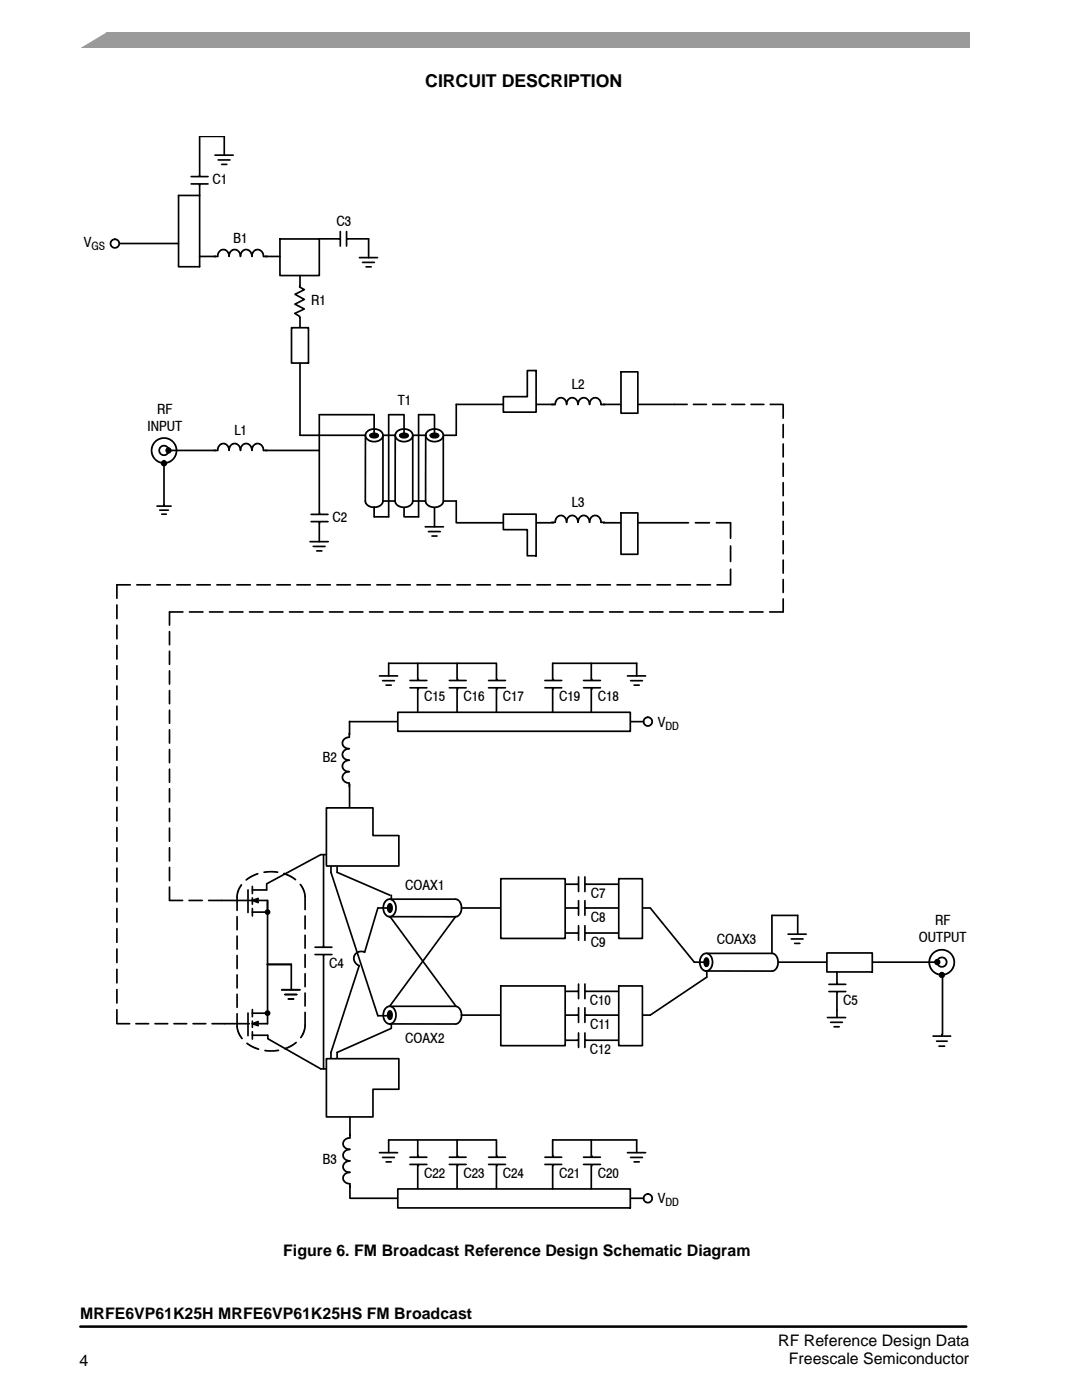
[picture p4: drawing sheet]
<svg xmlns="http://www.w3.org/2000/svg" width="216mm" height="279mm" viewBox="0 0 216 279" stroke-linecap="round" stroke-linejoin="round" font-family="sans-serif">
<path d="M15.7 6.4h177.8v3.2h-177.8z" fill="#9a9a9a"/>
<path d="M15.7 6.4h5.3l-5.3 3.2z" fill="#fff"/>
<path d="M15.7 6.4h5.3l-5.3 3.2z" fill="none" stroke="#fff" stroke-width=".34"/>
<path d="M16 264.8h176.8" fill="none" stroke="#000" stroke-width=".51"/>
<path d="M69.8 216.4v22.7" fill="none" stroke="#000" stroke-width=".34"/>
<circle cx="187.9" cy="192" r="2.5" fill="#fff"/>
<path d="M185.4 192l.2-.9 .7-.9 .9-.6 .9-.1 1.1 .4 .6 .5 .5 1 .1 .9-.3 1-.5 .6-1 .6h-.9l-1.1-.3-.6-.5-.4-.8-.2-.9M188.1 194.5v11.9" fill="none" stroke="#000" stroke-width=".34"/>
<circle cx="187.9" cy="192" r=".95" fill="#fff"/>
<g fill="none" stroke="#000" stroke-width=".34">
<path d="M186.2 206.8h3.5M186.9 207.8h2.1M187.4 208.8h1.1M187.9 206.4v.4"/>
<circle cx="187.9" cy="192" r=".95"/>
</g>
<g fill="#000">
<circle cx="187" cy="192" r=".53"/>
<circle cx="187.9" cy="194.6" r=".52"/>
</g>
<path d="M187 191.5l-.3 .1-.2 .3 .1 .4 .3 .2 .4-.1 .3-.3-.1-.4-.5-.2M187 192h.1M187.9 194.1h-.3l-.2 .4 .1 .4 .3 .2 .4-.1 .3-.3-.1-.4-.4-.2M187.9 194.6h.1" fill="none" stroke="#000" stroke-width=".2"/>
<circle cx="129.3" cy="144" r=".86" fill="#fff"/>
<g fill="none" stroke="#000" stroke-width=".34">
<path d="M69.7 144v23.6M129.3 143.2l-.7 .3-.2 .6 .4 .6 .6 .2 .6-.4 .1-.6-.3-.6-.5-.1M47.3 179.1v2.6M48.2 176.6l-.7 1.1-.2 1.3M49.5 177.6v4.5M50.4 179.7l1.1-.4-.2 .4 .2 .4zM50.4 176.9v1.4M50.4 179.2v1.2M51.3 179.7h2.1v22.4M51.4 174.4l-1.2 .5-1.1 .7M52.7 174.1l1-.1 1.7 .1M53.2 176.5v1.1h-2.8"/>
<path d="M56.7 174.3l1.2 .6 1.1 .7M59.9 176.5l.6 1 .3 1 .1 3M65.5 170.6h-1.5l-10.8 5.8M47.3 182.9v2.6M47.3 186.8v2.6M47.3 190.7v2.6M47.3 194.6v2.6M47.3 198.4v2.6M50.4 181.3v1.5M50.4 182h3M53.3 192.5h4.8v5M56.2 197.5h3.6"/>
<path d="M56.9 198.5h2.3M57.6 199.4h1M60.9 182.8v2.6M60.9 186.6v2.6M60.9 190.5v2.6M60.9 194.3v2.6M60.9 198.2v2.6M47.3 202.3l.1 3.1 .3 .9 .6 1M49.3 208.2l1.2 .8 1.1 .4M49.5 202.2v4.5M50.4 202.2h2.8M50.4 204.3l1.1-.4-.2 .4 .2 .4z"/>
<path d="M50.4 201.5v1.4M50.4 203.8v1.2M50.4 205.9v1.5M50.4 206.6h3M53.4 202.2v2.1h-2.1M53.4 206.6v.7l10.6 6M55.6 209.6l-1.1 .1h-1.6M59.1 208l-1 .7-1.3 .6M60.9 204.6l-.3 1.4-.6 1.1M60.9 202v2.6"/>
</g>
<circle cx="56.7" cy="174.3" r=".17" fill="#000"/>
<g fill="#000">
<path d="M50.4 179.7l1.1-.4-.2 .4 .2 .4z" fill-rule="evenodd"/>
<path d="M50.4 204.3l1.1-.4-.2 .4 .2 .4z" fill-rule="evenodd"/>
<circle cx="53.4" cy="182" r=".44"/>
<circle cx="53.4" cy="202.2" r=".45"/>
</g>
<g fill="none" stroke="#000" stroke-width=".25">
<circle cx="53.4" cy="182" r=".44"/>
<circle cx="53.4" cy="202.2" r=".45"/>
</g>
<path d="M69.2 146.8h.9v9.7h-.9z" fill="#fff"/>
<path d="M83.4 132.4v11.6M83.5 135.6v1.9M69.7 154l-.9 .3-.5 .7 .1 .6 .3 .3 1 .4v.7M69.7 151.7l-1 .4-.4 .7 .1 .5 .3 .4 .9 .3M69.7 149.4l-1 .4-.4 .7 .1 .5 .3 .4 .9 .3M69.7 146.4v.7l-1 .4-.4 .7 .1 .5 .3 .4 .9 .3M69.7 144h58.7" fill="none" stroke="#000" stroke-width=".34"/>
<path d="M81.8 135.8h3.4v1.5h-3.4z" fill="#fff"/>
<path d="M81.8 135.8h3.4M81.8 137.3h3.4M91.2 132.4v11.6M91.3 135.6v1.9" fill="none" stroke="#000" stroke-width=".34"/>
<path d="M89.6 135.8h3.4v1.5h-3.4z" fill="#fff"/>
<path d="M89.7 135.8h3.3M89.7 137.3h3.3M99.1 132.4v11.6M99.2 135.6v1.9" fill="none" stroke="#000" stroke-width=".34"/>
<path d="M97.5 135.8h3.4v1.5h-3.4z" fill="#fff"/>
<path d="M75.7 134.9h3.6M76.3 135.8h2.4M77 136.7h1.1M97.5 135.8h3.4M97.5 137.3h3.4M99 132.4h-21.4v2.5" fill="none" stroke="#000" stroke-width=".34"/>
<path d="M79.4 142.2h46.4v3.7h-46.4z" fill="#fff"/>
<path d="M110.3 132.4v9.8M110.4 135.6v1.9M79.4 142.2h46.4v3.7h-46.4z" fill="none" stroke="#000" stroke-width=".34"/>
<path d="M108.7 135.8h3.4v1.5h-3.4z" fill="#fff"/>
<path d="M108.7 135.8h3.4M108.7 137.3h3.4M110.3 132.4h16.7M118 132.4v9.8M118.1 135.6v1.9" fill="none" stroke="#000" stroke-width=".34"/>
<path d="M116.4 135.8h3.4v1.5h-3.4z" fill="#fff"/>
<path d="M116.4 135.8h3.4M116.4 137.3h3.4M125.2 134.9h3.6M125.8 135.8h2.4M126.5 136.7h1.1M127 132.4v2.5" fill="none" stroke="#000" stroke-width=".34"/>
<path d="M77.8 179.5h13.1v3.5l-13.1-.1z" fill-rule="evenodd" fill="#fff"/>
<path d="M90.9 179.5h-13.1v3.4l13.1 .1" fill="none" stroke="#000" stroke-width=".34"/>
<path d="M90.9 179.5l.5 .1 .3 .3 .4 1.1v.7l-.3 .6-.3 .5-.5 .2h-.1z" fill-rule="evenodd" fill="#fff"/>
<path d="M90.9 179.5l.5 .1 .3 .3 .4 1.1v.7l-.3 .7-.4 .4-.5 .2" fill="none" stroke="#000" stroke-width=".34"/>
<path d="M77 179.8l.5-.3h.6l.5 .4 .3 .6 .1 .5-.1 .9-.4 .7-.5 .3h-.5l-.4-.2-.5-.8-.1-1.2z" fill-rule="evenodd" fill="#fff"/>
<path d="M67.3 174.1l10.5 4.6M78.1 178.7v.8M77.6 180.5a.41 .41 0 0 1 .4 0 .41 .41 0 0 1 .2 .4l-.1 .9a.32 .32 0 0 1-.3 .2 .32 .32 0 0 1-.3-.3l-.1-.7zM77.7 182.9l-.4-.1-.5-.5-.3-.6v-.7l.2-.7 .3-.5 .4-.3h.5l.5 .2 .4 .5 .2 1.2-.4 1.1-.4 .3-.5 .1M64 213.3h1.5M78.1 205.2l-10.8 4.8" fill="none" stroke="#000" stroke-width=".34"/>
<path d="M77.6 180.5a.41 .41 0 0 1 .4 0 .41 .41 0 0 1 .2 .4l-.1 .9a.32 .32 0 0 1-.3 .2 .32 .32 0 0 1-.3-.3l-.1-.7z" fill-rule="evenodd" fill="#000"/>
<path d="M77.8 200.8h13.1v3.6l-13.1-.1z" fill-rule="evenodd" fill="#fff"/>
<path d="M90.9 200.8h-13.1v3.5l13.1 .1" fill="none" stroke="#000" stroke-width=".34"/>
<path d="M90.9 200.8l.5 .2 .3 .3 .4 1.1-.1 .8-.2 .5-.3 .5-.5 .2h-.1z" fill-rule="evenodd" fill="#fff"/>
<path d="M90.9 200.8l.5 .2 .3 .3 .4 1.1-.1 .8-.2 .5-.4 .5-.5 .2" fill="none" stroke="#000" stroke-width=".34"/>
<path d="M76.9 201.3l.5-.4h.6l.6 .4 .3 .4 .1 .7-.1 .8-.3 .7-.5 .4-.8-.1-.7-.8-.1-1z" fill-rule="evenodd" fill="#fff"/>
<path d="M66 174.1l9.4 28.6h2.4M110.2 176.5h14.8M77.8 181.2h-2.4l-2.6 8.8-.5-.1-.8 .1-.4 .2-.4 .5-.1 .6 .1 .5 .4 .6 .6 .3-5.7 17.3M77.8 182.9l13.1 17.8M90.9 182.9l-13.1 17.8M92 181.2h37.8M77.6 201.9a.41 .41 0 0 1 .4 0 .41 .41 0 0 1 .2 .4l-.1 .9a.32 .32 0 0 1-.3 .2 .32 .32 0 0 1-.3-.3l-.1-.7zM77.7 204.3l-.4-.1-.5-.5-.3-.6v-.7l.4-1.1 .5-.4 .5-.1 .5 .2 .3 .4 .3 .7v.7l-.4 1.1-.4 .3-.5 .1M78.1 204.4v.7M92 202.6h37.8" fill="none" stroke="#000" stroke-width=".34"/>
<path d="M77.6 201.9a.41 .41 0 0 1 .4 0 .41 .41 0 0 1 .2 .4l-.1 .9a.32 .32 0 0 1-.3 .2 .32 .32 0 0 1-.3-.3l-.1-.7z" fill-rule="evenodd" fill="#000"/>
<path d="M115.4 175h1.3v2.9h-1.3z" fill="#fff"/>
<path d="M115.4 175v2.9M116.7 175v2.9M110.2 186.2h14.8M115.2 181.2h1.7" fill="none" stroke="#000" stroke-width=".34"/>
<path d="M115.4 179.7h1.3v3h-1.3z" fill="#fff"/>
<path d="M115.4 179.7v2.9M116.7 179.7v2.9M115.2 186.2h1.7" fill="none" stroke="#000" stroke-width=".34"/>
<path d="M115.4 184.7h1.3v3h-1.3z" fill="#fff"/>
<path d="M115.4 184.7v3M116.7 184.7v3" fill="none" stroke="#000" stroke-width=".34"/>
<path d="M99.9 175.4h12.9v11.9h-12.9z" fill="#fff"/>
<path d="M99.9 175.4h12.9v11.9h-12.9zM110.2 197.8h14.8" fill="none" stroke="#000" stroke-width=".34"/>
<path d="M115.4 196.4h1.3v2.9h-1.3z" fill="#fff"/>
<path d="M115.4 196.4v2.9M116.7 196.4v2.9M110.2 207.6h14.8M115.2 202.6h1.7" fill="none" stroke="#000" stroke-width=".34"/>
<path d="M115.4 201.1h1.3v2.9h-1.3z" fill="#fff"/>
<path d="M115.2 207.6h1.7M115.4 201.1v2.9M116.7 201.1v2.9" fill="none" stroke="#000" stroke-width=".34"/>
<path d="M115.4 206.1h1.3v3h-1.3z" fill="#fff"/>
<path d="M115.4 206.1v2.9M116.7 206.1v2.9" fill="none" stroke="#000" stroke-width=".34"/>
<path d="M99.9 196.8h12.9v11.9h-12.9z" fill="#fff"/>
<path d="M99.9 196.8h12.9v11.9h-12.9z" fill="none" stroke="#000" stroke-width=".34"/>
<path d="M123.5 175.4h4.7v11.9h-4.7z" fill="#fff"/>
<path d="M123.5 175.4h4.7v11.9h-4.7z" fill="none" stroke="#000" stroke-width=".34"/>
<path d="M123.5 196.8h4.7v11.9h-4.7z" fill="#fff"/>
<path d="M123.5 196.8h4.7v11.9h-4.7z" fill="none" stroke="#000" stroke-width=".34"/>
<path d="M140.9 190.3h13.1v3.5h-13.1z" fill-rule="evenodd" fill="#fff"/>
<path d="M154 190.3h-13.1v3.5h13.1" fill="none" stroke="#000" stroke-width=".34"/>
<path d="M154 190.3l.5 .1 .4 .3 .4 1.1-.1 .8-.2 .6-.4 .4-.4 .2h-.2z" fill-rule="evenodd" fill="#fff"/>
<path d="M154 190.3l.5 .1 .4 .3 .4 1.1-.1 .8-.2 .6-.5 .5-.5 .1" fill="none" stroke="#000" stroke-width=".34"/>
<path d="M140 190.7l.5-.4h.6l.7 .4 .2 .5 .2 .6-.1 .9-.3 .6-.5 .4h-.9l-.6-.8-.2-1.1z" fill-rule="evenodd" fill="#fff"/>
<g fill="none" stroke="#000" stroke-width=".34">
<path d="M53.3 192.5h4.8M56.2 197.5h3.6M56.9 198.5h2.3M57.6 199.4h1M129.8 181.2l8.7 10.8h2.5M140.9 193.8l-.5-.1-.5-.5-.2-.7-.1-.7 .4-1.1 .5-.4h.5l.5 .2 .4 .4 .2 .6 .1 .7-.4 1.1-.4 .4-.5 .1M140.9 192.8l-.4-.5 .2-.8a.31 .31 0 0 1 .3-.3 .31 .31 0 0 1 .3 .2l.1 .9-.2 .4-.3 .1M141 193.9v1.1l-11.2 7.6M154 182.7h5.2v3.7M155.3 192h31.7M157.2 186.4h3.7M157.9 187.4h2.3"/>
<path d="M158.6 188.3h1"/>
</g>
<path d="M140.7 191.3a.41 .41 0 0 1 .5 0 .41 .41 0 0 1 .2 .4l-.1 .9a.32 .32 0 0 1-.4 .3 .32 .32 0 0 1-.3-.3l-.1-.7z" fill-rule="evenodd" fill="#000"/>
<path d="M165 190.2h9.1v3.8h-9.1z" fill="#fff"/>
<path d="M165 190.2h9.1v3.8h-9.1zM167 194v7.6M167.1 196.2v1.9" fill="none" stroke="#000" stroke-width=".34"/>
<path d="M165.4 196.4h3.4v1.5h-3.4z" fill="#fff"/>
<path d="M165.4 196.4h3.4M165.4 197.9h3.4M165.1 203.1h3.6M165.7 204h2.4M166.4 204.9h1M167 201.6v1.5" fill="none" stroke="#000" stroke-width=".34"/>
<circle cx="129.3" cy="239.2" r=".86" fill="#fff"/>
<path d="M129.3 238.3l-.7 .3-.2 .7 .4 .5 .6 .2 .6-.3 .1-.7-.3-.5-.5-.2" fill="none" stroke="#000" stroke-width=".34"/>
<path d="M69.3 226.8h1v9.7h-1z" fill="#fff"/>
<path d="M69.8 234l-.9 .3-.4 .7v.5l.3 .4 1 .3M69.8 231.7l-.8 .2-.5 .8v.5l.4 .5 .9 .3M69.8 229.4l-.8 .2-.5 .8v.5l.4 .5 .9 .3M69.8 226.4v.7l-.8 .3-.5 .7v.5l.4 .5 .9 .3M69.8 236.2v.8M69.9 239.1h58.5M83.4 227.5v11.7M83.5 230.7v1.9" fill="none" stroke="#000" stroke-width=".34"/>
<path d="M81.8 230.9h3.4v1.5h-3.4z" fill="#fff"/>
<path d="M81.8 230.9h3.4M81.8 232.4h3.4M91.2 227.5v11.7M91.3 230.7v1.9" fill="none" stroke="#000" stroke-width=".34"/>
<path d="M89.6 230.9h3.4v1.5h-3.4z" fill="#fff"/>
<path d="M89.7 230.9h3.3M89.7 232.4h3.3M99.1 227.5v11.7M99.2 230.7v1.9" fill="none" stroke="#000" stroke-width=".34"/>
<path d="M97.5 230.9h3.4v1.5h-3.4z" fill="#fff"/>
<path d="M75.7 230h3.6M76.3 231h2.4M77 231.9h1.1M97.5 230.9h3.4M97.5 232.4h3.4M99 227.5h-21.4v2.5" fill="none" stroke="#000" stroke-width=".34"/>
<path d="M79.4 237.3h46.4v3.8h-46.4z" fill="#fff"/>
<path d="M79.4 237.3h46.4v3.8h-46.4zM110.3 227.5v9.8M110.4 230.7v1.9" fill="none" stroke="#000" stroke-width=".34"/>
<path d="M108.7 230.9h3.4v1.5h-3.4z" fill="#fff"/>
<path d="M108.7 230.9h3.4M108.7 232.4h3.4M110.3 227.5h16.7M118 227.5v9.8M118.1 230.7v1.9" fill="none" stroke="#000" stroke-width=".34"/>
<path d="M116.4 230.9h3.4v1.5h-3.4z" fill="#fff"/>
<path d="M154 182.7v7.6M116.4 230.9h3.4M116.4 232.4h3.4M125.2 230h3.6M125.8 231h2.4M126.5 231.9h1.1M127 227.5v2.5" fill="none" stroke="#000" stroke-width=".34"/>
<path d="M65.1 211.3h14.5v6.1h-5.2v5.5h-9.3z" fill-rule="evenodd" fill="#fff"/>
<path d="M66 210v1.2M67.3 210v1.2M79.6 211.3h-14.5v11.6h9.3v-5.5h5.2M79.6 211.4v5.9" fill="none" stroke="#000" stroke-width=".34"/>
<path d="M65.1 161.2h9.3v5.6h5.2v6h-14.5z" fill-rule="evenodd" fill="#fff"/>
<path d="M64.6 170.6v42.7M66 172.9v1.2M67.3 172.9v1.2M79.6 166.8h-5.2v-5.6h-9.3v11.6h14.5M79.6 166.9v5.8" fill="none" stroke="#000" stroke-width=".34"/>
<path d="M62.9 189h3.3v1.5h-3.3z" fill="#fff"/>
<path d="M62.9 189h3.3M62.9 190.5h3.3" fill="none" stroke="#000" stroke-width=".34"/>
<circle cx="32.7" cy="89.9" r="2.49" fill="#fff"/>
<path d="M32.7 92.7v8.3M35.2 89.9l-.1-.9-.5-.7-.7-.6-.9-.3-.9 .1-1 .5-.5 .6-.4 1.1 .1 .9 .5 .9 .8 .6 .9 .3 .9-.1 1-.5 .7-1 .1-.9" fill="none" stroke="#000" stroke-width=".34"/>
<circle cx="32.7" cy="89.9" r=".95" fill="#fff"/>
<g fill="none" stroke="#000" stroke-width=".34">
<path d="M39.8 27.2v26M42.9 31h3.6M43.5 31.9h2.4M44.2 32.8h1.1M44.7 27.2v3.8M39.8 51.2h16.1M59.9 55v31.9M76.4 100h14.6M80.6 101.1v2h2.9M86.7 101.3v3.8"/>
<circle cx="32.7" cy="89.9" r=".95"/>
</g>
<g fill="#000">
<circle cx="32.7" cy="92.5" r=".53"/>
<circle cx="33.6" cy="89.9" r=".52"/>
</g>
<g fill="none" stroke="#000" stroke-width=".2">
<path d="M32.7 92.5h.1M33.6 89.9h.1"/>
<circle cx="32.7" cy="92.5" r=".53"/>
<circle cx="33.6" cy="89.9" r=".52"/>
</g>
<path d="M43.2 50.7h9.7v.9h-9.7z" fill="#fff"/>
<path d="M39.8 35v2M39.8 27.2h4.9M42.7 51.2h.7l.3-.9 .7-.5 .5 .1 .5 .3 .3 1M45.7 51.1l.3-.9 .5-.3 .5-.1 .7 .5 .3 .9M48 51.1l.3-.9 .4-.3 .6-.1 .7 .5 .3 .9M50.3 51.1l.3-.9 .4-.3 .5-.1 .7 .4 .4 1h.7" fill="none" stroke="#000" stroke-width=".34"/>
<path d="M38.1 35.2h3.4v1.5h-3.4z" fill="#fff"/>
<path d="M38.1 35.2h3.4M38.1 36.7h3.4M39.8 39h-4.2v14.2h4.2M22.9 48.6h12.7M59.9 86.9h31.1" fill="none" stroke="#000" stroke-width=".34"/>
<circle cx="22.9" cy="48.6" r=".86" fill="#fff"/>
<g fill="none" stroke="#000" stroke-width=".34">
<path d="M55.9 47.7h7.8v7.3h-7.8zM63.7 47.7h9.9"/>
<circle cx="22.9" cy="48.6" r=".86"/>
</g>
<path d="M67.9 46.2h1.3v2.9h-1.3z" fill="#fff"/>
<path d="M67.9 46.2v2.9M69.2 46.2v2.9M71.7 51.4h3.6M72.3 52.4h2.4M73 53.3h1.1M73.6 47.7v3.7" fill="none" stroke="#000" stroke-width=".34"/>
<path d="M59.2 57.3h1.3v5.8h-1.3z" fill="#fff"/>
<path d="M59.2 57.3h1.3v5.8h-1.3z" fill="none" stroke="#fff" stroke-width=".34"/>
<path d="M59.8 57v.3l.9 .5-1.8 .9 1.8 1.1-1.9 .9 1.9 1-1.9 .8 1 .7v.3" fill="none" stroke="#000" stroke-width=".34"/>
<path d="M58.2 65.4h3.4v7.1h-3.4z" fill="#fff"/>
<path d="M58.2 65.4h3.4v7.1h-3.4z" fill="none" stroke="#000" stroke-width=".34"/>
<path d="M72.9 86.9h3.5v13.1h-3.5z" fill-rule="evenodd" fill="#fff"/>
<path d="M72.9 100v-13.1h3.5v13.1" fill="none" stroke="#000" stroke-width=".34"/>
<path d="M72.9 100h3.5v.1l-.2 .5-.5 .4-1.3 .2-1.1-.4-.3-.4z" fill-rule="evenodd" fill="#fff"/>
<path d="M72.9 100l.1 .4 .3 .4 1.1 .4h.8l.6-.3 .4-.4 .2-.5" fill="none" stroke="#000" stroke-width=".34"/>
<path d="M73.2 86.2l1-.5h1.2l.8 .6 .2 .4v.5l-.4 .5-.6 .3-.5 .1-1-.1-.6-.3-.3-.5-.1-.5z" fill-rule="evenodd" fill="#fff"/>
<path d="M73.2 86.2l1-.5h1.2l.8 .6 .2 .4v.5l-.4 .5-.6 .3-.5 .1-1-.1-.6-.3-.3-.5-.1-.5zM73.9 86.7l.6-.2 .7 .1a.31 .31 0 0 1 .3 .3 .31 .31 0 0 1-.3 .3l-.4 .2-.7-.2a.3 .3 0 0 1-.2-.5z" fill="none" stroke="#000" stroke-width=".34"/>
<path d="M73.9 86.7l.6-.2 .7 .1a.31 .31 0 0 1 .3 .3 .31 .31 0 0 1-.3 .3l-.4 .2-.7-.2a.3 .3 0 0 1-.2-.5z" fill-rule="evenodd" fill="#000"/>
<path d="M78.9 86.9h3.5v13.1h-3.6z" fill-rule="evenodd" fill="#fff"/>
<path d="M78.8 100l.1-13.1h3.5v13.1" fill="none" stroke="#000" stroke-width=".34"/>
<path d="M78.8 100h3.6v.1l-.3 .5-.4 .4-1.3 .2-1.2-.4-.3-.4z" fill-rule="evenodd" fill="#fff"/>
<path d="M78.8 100l.1 .4 .3 .4 1.2 .4h.7l.7-.3 .4-.4 .2-.5" fill="none" stroke="#000" stroke-width=".34"/>
<path d="M79.1 86.2l1-.5h1.2l.9 .6 .2 .4-.1 .5-.3 .5-.7 .3-.5 .1-.9-.1-.7-.3-.3-.5v-.5z" fill-rule="evenodd" fill="#fff"/>
<path d="M79.1 86.2l1-.5h1.2l.9 .6 .2 .4-.1 .5-.3 .5-.7 .3-.5 .1-.9-.1-.7-.3-.3-.5v-.5zM79.8 86.8l.4-.3h.6l.5 .1 .1 .4-.3 .3-.7 .1-.4-.2z" fill="none" stroke="#000" stroke-width=".34"/>
<path d="M79.8 86.8l.4-.3h.6l.5 .1 .1 .4-.3 .3-.7 .1-.4-.2z" fill-rule="evenodd" fill="#000"/>
<path d="M84.9 86.9h3.6v13.1h-3.6z" fill-rule="evenodd" fill="#fff"/>
<path d="M84.9 100v-13.1h3.6v13.1" fill="none" stroke="#000" stroke-width=".34"/>
<path d="M84.9 100h3.6v.1l-.3 .5-.5 .4-1.2 .2-1.2-.4-.3-.4z" fill-rule="evenodd" fill="#fff"/>
<path d="M84.9 100l.1 .4 .3 .4 1.2 .4h.7l.6-.3 .5-.4 .2-.5" fill="none" stroke="#000" stroke-width=".34"/>
<path d="M85.3 86.1l1-.5 1.2 .2 .8 .6 .1 .8-.4 .6-.7 .3h-.8l-.6-.1-.7-.4-.2-.5v-.6z" fill-rule="evenodd" fill="#fff"/>
<path d="M74.7 82.8h-11v21.6M85.3 86.1l1-.5 1.2 .2 .8 .6 .1 .8-.4 .6-.7 .3h-.8l-.6-.1-.7-.4-.2-.5v-.6zM86 86.7l.5-.2 .8 .1a.31 .31 0 0 1 .2 .3 .31 .31 0 0 1-.2 .3l-.4 .2-.8-.2a.3 .3 0 0 1-.1-.5zM63.8 102.4v2" fill="none" stroke="#000" stroke-width=".34"/>
<path d="M86 86.7l.5-.2 .8 .1a.31 .31 0 0 1 .2 .3 .31 .31 0 0 1-.2 .3l-.4 .2-.8-.2a.3 .3 0 0 1-.1-.5z" fill-rule="evenodd" fill="#000"/>
<path d="M62.1 102.7h3.3v1.4h-3.3z" fill="#fff"/>
<path d="M33.6 89.9h30.1M61.9 108.1h3.6M62.1 102.7h3.3M62.1 104.1h3.3M62.5 109.1h2.4M63.2 109.9h1M63.7 104.4v3.7" fill="none" stroke="#000" stroke-width=".34"/>
<path d="M43.2 89.4h9.7v.9h-9.7z" fill="#fff"/>
<g fill="none" stroke="#000" stroke-width=".34">
<path d="M42.7 89.9h.7l.3-.9 .7-.5 .5 .1 .5 .4 .3 .9M45.7 89.9l.3-.9 .5-.4 .5-.1 .7 .5 .3 .9M48 89.9l.3-.9 .4-.4 .6-.1 .7 .5 .3 .9M50.3 89.9l.3-1 .4-.3 .5-.1 .7 .4 .4 1h.7M80.6 82.8h-3v20.3h-2.9M86.7 82.8h-3.2v20.3M91 100v4.3h33.9M124 80.7h-33v6.2M31.3 101h2.8M31.9 101.8h1.7M32.3 102.6h.9M32.7 100.7v.3"/>
<path d="M84.9 105.1h3.6M85.5 106.1h2.3M86.2 107h1"/>
</g>
<path d="M105.2 74l1.8-.1v8.4h-6.6v-3.1h4.8z" fill-rule="evenodd" fill="#fff"/>
<path d="M107 73.9v8.4h-6.6v-3.1h4.8v-5.2h1.8" fill="none" stroke="#000" stroke-width=".34"/>
<path d="M100.4 102.6h6.6v8.4l-1.8-.1v-5.2h-4.8z" fill-rule="evenodd" fill="#fff"/>
<path d="M107 110.9h-1.8v-5.2h-4.8v-3.1h6.6v8.4" fill="none" stroke="#000" stroke-width=".34"/>
<path d="M110.6 80.2h9.6v1h-9.6z" fill="#fff"/>
<path d="M110 80.7h.8l.3-.9 .7-.4h.5l.4 .3 .3 .5 .1 .5M113.1 80.7l.3-1 .5-.3h.4l.7 .4 .3 .9M115.4 80.7l.3-1 .5-.3h.4l.7 .4 .3 .9M117.6 80.7l.4-1 .4-.3h.5l.7 .4 .3 .9h.7" fill="none" stroke="#000" stroke-width=".34"/>
<path d="M110.6 103.8h9.6v.9h-9.6z" fill="#fff"/>
<path d="M110 104.2h.8M110.8 104.2l.3-.9 .4-.3 .6-.1 .7 .4 .3 .9M113.1 104.2l.2-.9 .5-.4h.5l.8 .5 .2 .8M115.4 104.2l.2-.9 .5-.4h.5l.8 .5 .2 .8M117.6 104.2l.3-.9 .5-.4h.5l.8 .5 .2 .8h.7" fill="none" stroke="#000" stroke-width=".34"/>
<path d="M123.9 74.2h3.4v8.3h-3.4z" fill="#fff"/>
<path d="M123.9 74.2h3.4v8.3h-3.4z" fill="none" stroke="#000" stroke-width=".34"/>
<path d="M123.9 102.4h3.4v8.2h-3.4z" fill="#fff"/>
<g fill="none" stroke="#000" stroke-width=".34">
<path d="M74.7 82.8v4.1M80.6 82.9v4M86.7 82.9v4M127.3 80.7h9.8M138.4 80.7h2.5M142.2 80.7h2.6M146 80.7h2.6M149.9 80.7h2.5M153.7 80.7h2.6M156.3 80.9v2.6M156.3 84.7v2.6M156.3 88.6v2.6"/>
<path d="M156.3 92.5v2.6M156.3 96.3v2.6M26 116.7h-2.7v2.7M27.3 116.7h2.7M31.3 116.7h2.7M35.3 116.7h2.7M39.3 116.7h2.7M43.3 116.7h2.7M47.3 116.7h2.7M51.3 116.7h2.6M55.2 116.7h2.7M59.2 116.7h2.7"/>
<path d="M63.2 116.7h2.7M67.2 116.7h2.7M71.2 116.7h2.7M74.7 101.1v2M75.2 116.7h2.7M79.2 116.7h2.7M83.2 116.7h2.7M87.2 116.7h2.7M91.2 116.7h2.7M95.2 116.7h2.7M99.2 116.7h2.6M103.2 116.7h2.6"/>
<path d="M107.1 116.7h2.7M111.1 116.7h2.7M115.1 116.7h2.7M119.1 116.7h2.7M123.1 116.7h2.7M123.9 102.4h3.4v8.2h-3.4zM127.1 116.7h2.7M127.3 104.3h7.2M131.1 116.7h2.7M134.6 104.3h2.8M135.1 116.7h2.7M138.7 104.3h2.9"/>
<path d="M139.1 116.7h2.7M142.9 104.3h2.9v3.1M143.1 116.7h2.7M145.8 109v3.1M145.8 113.6v3.1M156.3 100.2v2.6M156.3 104.1v2.6M156.3 107.9v2.6M156.3 111.8v2.6M156.3 115.7v2.5M156.3 119.5v2.6M23.3 120.7v2.7"/>
<path d="M23.3 124.8v2.7M23.3 128.8v2.7M23.3 132.9v2.7M23.3 136.9v2.7M33.8 126v2.7M33.8 130v2.6M33.8 133.9v2.6M33.8 137.8v2.6M36.5 122.1h-2.7v2.7M37.8 122.1h2.7M41.8 122.1h2.7M45.8 122.1h2.7"/>
<path d="M49.8 122.1h2.7M53.8 122.1h2.7M57.8 122.1h2.7M61.8 122.1h2.6M65.7 122.1h2.7M69.7 122.1h2.7M73.7 122.1h2.7M77.7 122.1h2.7M81.7 122.1h2.7M85.7 122.1h2.7M89.7 122.1h2.7M93.7 122.1h2.7"/>
<path d="M97.7 122.1h2.7M101.7 122.1h2.7M105.7 122.1h2.7M109.7 122.1h2.6M113.7 122.1h2.6M117.6 122.1h2.7M121.6 122.1h2.7M125.6 122.1h2.7M129.6 122.1h2.7M133.6 122.1h2.7M137.6 122.1h2.7M141.6 122.1h2.7"/>
<path d="M145.6 122.1h2.7M149.6 122.1h2.7M153.6 122.1h2.7M23.3 140.9v2.7M23.3 145v2.7M23.3 149v2.7M23.3 153.1v2.7M23.3 157.1v2.7M33.8 141.7v2.7M33.8 145.6v2.7M33.8 149.6v2.6M33.8 153.5v2.6"/>
<path d="M33.8 157.4v2.6M23.3 161.1v2.7M23.3 165.2v2.7M23.3 169.2v2.7M23.3 173.2v2.8M23.3 177.3v2.7M33.8 161.4v2.6M33.8 165.3v2.6M33.8 169.2v2.6M33.8 173.1v2.6M33.8 177v2.7h2.6M37.7 179.7h2.6"/>
<path d="M41.6 179.7h8.8M23.3 181.3v2.7M23.3 185.4v2.7M23.3 189.4v2.7M23.3 193.4v2.8M23.3 197.5v2.7M23.3 204.3h2.6M23.3 201.5v2.7M27.1 204.3h2.6M30.9 204.3h2.6M34.7 204.3h2.6M38.5 204.3h2.6"/>
<path d="M42.3 204.3h7.4"/>
</g>
<text font-size="3.5" x="84.9" y="17.4">CIRCUIT DESCRIPTION</text>
<g font-size="3.2">
<text x="56.5" y="250.6">Figure 6. FM Broadcast Reference Design Schematic Diagram</text>
<text x="16" y="263.1">MRFE6VP61K25H MRFE6VP61K25HS FM Broadcast</text>
<text x="155.3" y="268.6">RF Reference Design Data</text>
<text x="15.9" y="272.6">4</text>
<text x="157.4" y="272.2">Freescale Semiconductor</text>
</g>
<g font-size="2.8">
<text x="42.4" y="36.7">C1</text>
<text x="67.1" y="45">C3</text>
<text x="16.7" y="49.3">V</text>
<text x="46.6" y="48.6">B1</text>
<text x="62.1" y="60.9">R1</text>
<text x="114.1" y="77.7">L2</text>
<text x="31.4" y="82.5">RF</text>
<text x="79.4" y="80.8">T1</text>
<text x="29.5" y="86">INPUT</text>
<text x="46.7" y="86.9">L1</text>
<text x="114.1" y="101.2">L3</text>
<text x="66.3" y="104.2">C2</text>
<text x="84.6" y="139.9">C15</text>
<text x="92.5" y="139.9">C16</text>
<text x="100.3" y="139.9">C17</text>
<text x="111.6" y="139.9">C19</text>
<text x="119.3" y="139.9">C18</text>
<text x="131.2" y="145">V</text>
<text x="64.4" y="152.1">B2</text>
<text x="80.9" y="177.6">COAX1</text>
<text x="117.9" y="179.3">C7</text>
<text x="117.9" y="184">C8</text>
<text x="186.6" y="184.5">RF</text>
<text x="117.9" y="189">C9</text>
<text x="143.1" y="188.4">COAX3</text>
<text x="183.4" y="188">OUTPUT</text>
<text x="65.7" y="193.1">C4</text>
<text x="117.7" y="200.6">C10</text>
<text x="168.2" y="200.5">C5</text>
<text x="80.9" y="208.1">COAX2</text>
<text x="117.8" y="205.4">C11</text>
<text x="117.7" y="210.4">C12</text>
<text x="64.4" y="232.2">B3</text>
<text x="84.6" y="235">C22</text>
<text x="92.5" y="235">C23</text>
<text x="100.3" y="235">C24</text>
<text x="111.6" y="235">C21</text>
<text x="119.3" y="235">C20</text>
<text x="131.2" y="240.2">V</text>
</g>
<g font-size="2.3">
<text x="18.2" y="49.9">GS</text>
<text x="132.8" y="145.6">DD</text>
<text x="132.8" y="240.7">DD</text>
</g>
</svg>
